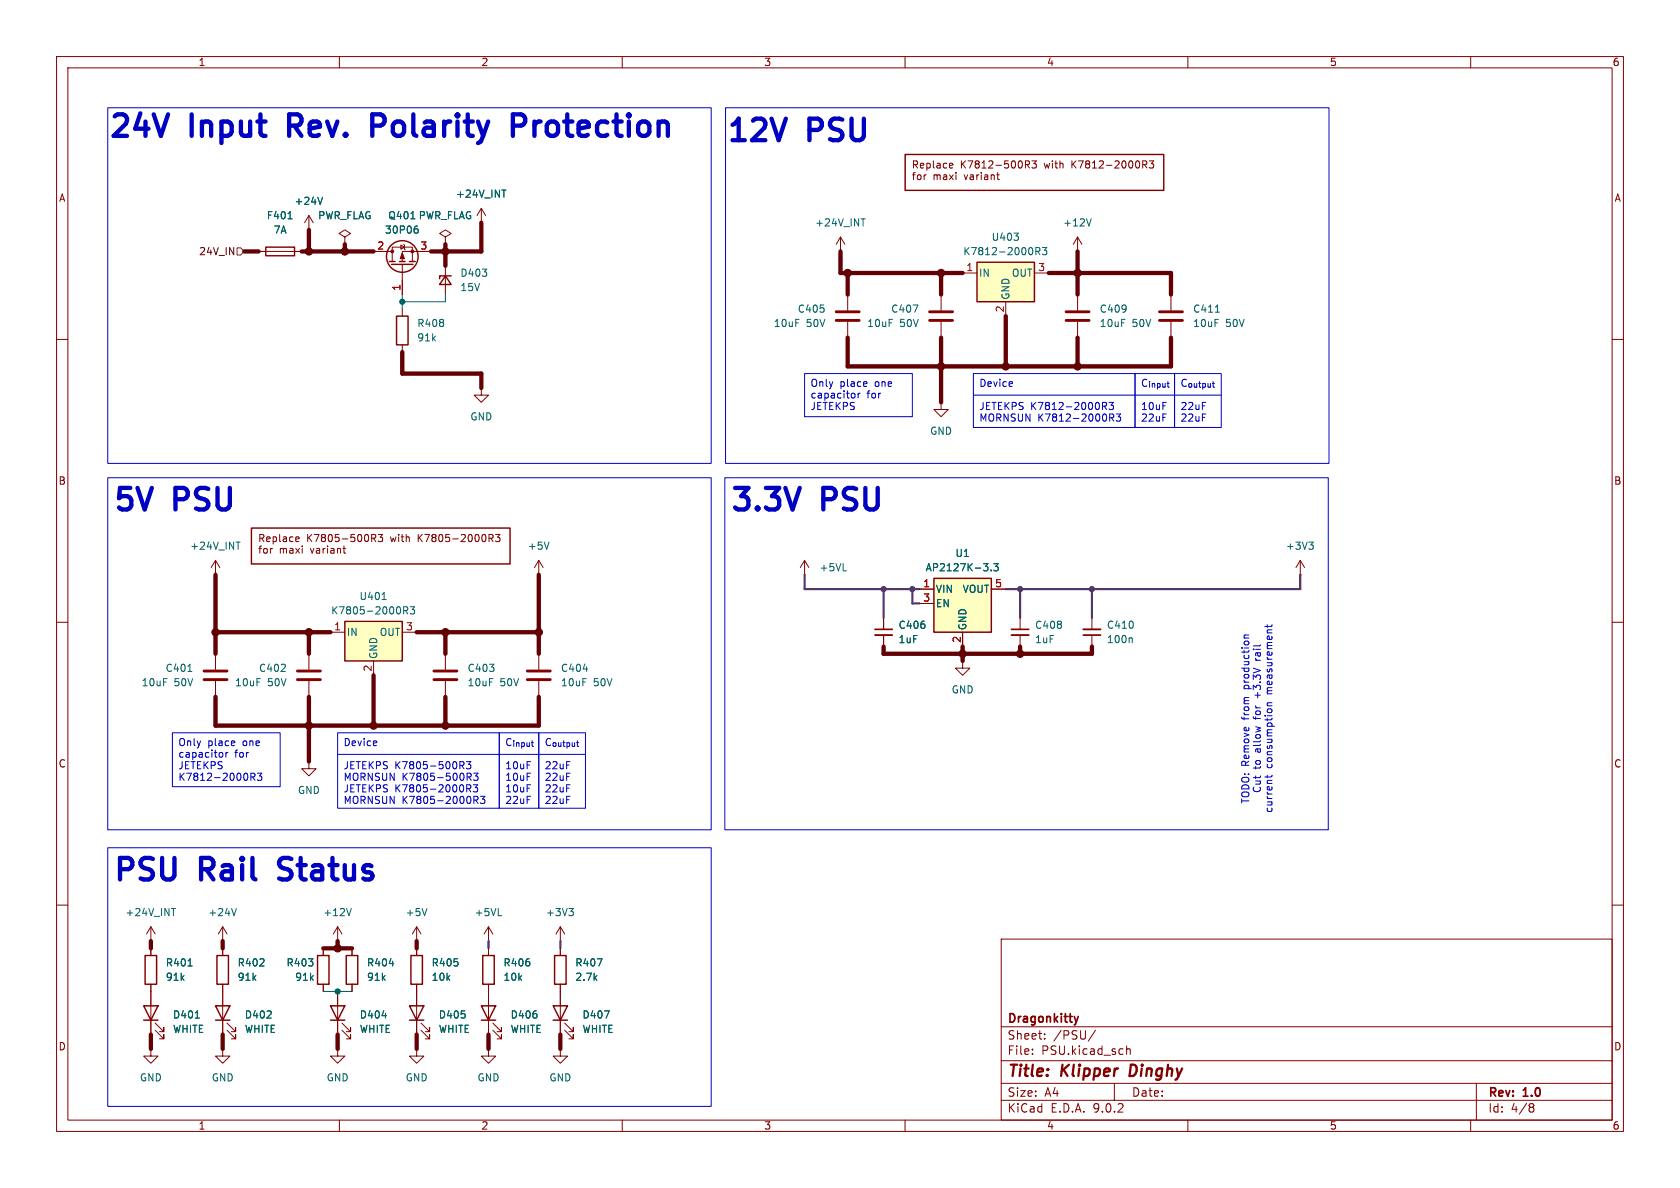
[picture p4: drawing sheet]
<svg xmlns="http://www.w3.org/2000/svg" width="297mm" height="210mm" viewBox="0 0 297 210" stroke-linecap="round" stroke-linejoin="round" font-family="sans-serif">
<g fill="none" stroke="#840000" stroke-width=".18">
<path d="M10 10h277v190h-277zM12 12h273v186h-273zM60 10v2M110 10v2M160 10v2M210 10v2M260 10v2M207 52.1v2.8M207 56.9v2.8M10 60h2M285 60h2M10 110h2"/>
<path d="M193 109.2v2.1M193 112.3v2M285 110h2M10 160h2M177 166h108v32h-108zM285 160h2M60 198v2M73.7 185.4v1.3h1.2l-1.2 1.3-1.3-1.3h1.3M73.7 185.4h.1M110 198v2M160 198v2M177 194.5h108"/>
<path d="M177 191.5h108M177 187.5h108M177 181.5h108M182.5 186.3v.1M182.5 185.5v.1M184.7 183.6v.1M184.7 182.8v.1M193.7 182.1l-1.3 2M197 191.5v3M199.2 184.9v1.5M199.2 185.5l.2-.1 .3 .1 .1 .9M210 198v2"/>
<path d="M260 198v2M261 191.5v6.5M270.6 195.1l.4 .1 .2 .2-.3 .3M270.6 195.7h.3M270.9 195.7l.2 .2 .1 .4-.2 .2-.4 .1"/>
</g>
<path d="M199.9 188.2l-.2 2h.5" fill="none" stroke="#840000" stroke-width=".4"/>
<path d="M191.5 112.3h3.1M190.6 179.7l-.3 1" fill="none" stroke="#840000" stroke-width=".3"/>
<path d="M191.5 111.3h3.1" fill="none" stroke="#840000" stroke-width=".33"/>
<path d="M214.9 55.2h.7M200 112.8l.2 .1v.7" fill="none" stroke="#006464" stroke-width=".18"/>
<path d="M205 55.1h4M205 56.6h4" fill="none" stroke="#840000" stroke-width=".51"/>
<path d="M172.7 46.4h10.2v6.9h-10.2z" fill="#ffffc2"/>
<path d="M172.7 46.4h10.2v6.9h-10.2zM72.4 177.8h2.5l-1.2 2.5zM72.4 180.3h2.5" fill="none" stroke="#840000" stroke-width=".25"/>
<g fill="none" stroke="#840000" stroke-width=".18">
<path d="M148.6 44.5h.1M148.6 41.9l-.8 1.3M148.6 41.9l.8 1.3M148.6 41.9v2.6M149.9 52.1v2.8M149.9 56.9v2.8M166.4 52.1v2.8M166.4 56.9v2.8M170.2 48.3h2.5M177.8 53.3v2.6M182.9 48.3h2.5M190.5 44.5h.1"/>
<path d="M190.5 41.9l-.8 1.3M190.5 41.9l.8 1.3M190.5 41.9v2.6M190.5 52.1v2.8M190.5 56.9v2.8M166.4 71.1v1.3h1.2l-1.2 1.3-1.3-1.3h1.3M166.4 71.1h.1M142.2 99.1l-.7 1.2M142.2 99.1l.8 1.2M142.2 99.1v2.5M229.9 99.1l-.8 1.2M229.9 99.1l.7 1.2"/>
<path d="M229.9 99.1v2.5M54.6 115.6v2.8M142.2 101.6h.1M156.2 109.2v2.1M156.2 112.3v2M170.2 116.8v1.3h1.2l-1.2 1.3-1.3-1.3h1.3M170.2 116.8h.1M180.3 109.2v2.1M180.3 112.3v2M229.9 101.6h.1M54.6 120.4v2.8M73.7 175.3v7.6"/>
<path d="M74.4 182.1l1.5 1.5v-.7v.7h-.7M74.4 180.8l1.5 1.6v-.8v.8h-.7"/>
</g>
<path d="M152.2 38.7h.7M192.9 38.7l-.4 1.2M161.4 53.9h.9l-.6 1.3M179.3 41.2h.7l-.4 .5M180 41.8v.6M183.1 44.4h.6l.1-.2v-.3l-.7-.1v1.2M183.4 44.4l.4 .6M184.3 43.8h.8l-.5 .4 .4 .2v.5l-.2 .1-.5-.1M231.4 95.8h.8l-.5 .5M231.9 96.3l.3 .3v.3l-.3 .2M149.1 100.9h.6" fill="none" stroke="#006464" stroke-width=".18"/>
<path d="M147.8 55.1h4.1M147.8 56.6h4.1M164.3 55.1h4.1M164.3 56.6h4.1M188.5 55.1h4M188.5 56.6h4M52.6 118.6h4M52.6 120.1h4" fill="none" stroke="#840000" stroke-width=".51"/>
<path d="M154.7 111.3h3M178.8 111.3h3.1" fill="none" stroke="#840000" stroke-width=".3"/>
<path d="M154.7 112.3h3M178.8 112.3h3.1" fill="none" stroke="#840000" stroke-width=".33"/>
<path d="M61 109.9h10.1v6.9h-10.1z" fill="#ffffc2"/>
<path d="M61 109.9h10.1v6.9h-10.1zM25.4 177.8h2.5l-1.2 2.5zM25.7 168.9h2v5.1h-2zM38.1 177.8h2.5l-1.2 2.5zM58.4 177.8h2.6l-1.3 2.5zM25.4 180.3h2.5M38.1 180.3h2.5M58.4 180.3h2.6" fill="none" stroke="#840000" stroke-width=".25"/>
<g fill="none" stroke="#840000" stroke-width=".18">
<path d="M38.1 99.1l-.8 1.2M38.1 99.1l.8 1.2M38.1 99.1v2.5M95.2 99.1l-.7 1.2M95.2 99.1l.8 1.2M95.2 99.1v2.5M38.1 101.6h.1M38.1 115.6v2.8M58.4 111.8h2.6M66 116.8v2.6M71.1 111.8h2.6M78.7 115.6v2.8"/>
<path d="M95.2 101.6h.1M95.2 115.6v2.8M38.1 120.4v2.8M54.6 134.6v1.3h1.3l-1.3 1.3-1.3-1.3h1.3M54.6 134.6h.1M78.7 120.4v2.8M95.2 120.4v2.8M26.7 166.4h.1M26.7 163.8v2.6M26.7 167.6v1.3M26.7 174v8.9M26.7 163.8l-.8 1.3"/>
<path d="M26.7 163.8l.7 1.3M39.4 166.4h.1M39.4 163.8l-.8 1.3M39.4 163.8l.7 1.3M39.4 163.8v2.6M39.4 175.3v7.6M59.7 166.4h.1M59.7 163.8v2.6M59.7 175.3v7.6M59.7 163.8l-.8 1.3M59.7 163.8l.8 1.3M86.4 166.4h.1"/>
<path d="M86.4 163.8l-.8 1.3M86.4 163.8l.7 1.3M86.4 163.8v2.6M26.7 185.4v1.3h1.2l-1.2 1.3-1.3-1.3h1.3M26.7 185.4h.1M27.4 182.1l1.6 1.5v-.7v.7h-.8M27.4 180.8l1.6 1.6v-.8v.8h-.8M39.4 185.4v1.3h1.2l-1.2 1.3-1.3-1.3h1.3M39.4 185.4h.1M40.1 182.1l1.6 1.5v-.7v.7h-.8M40.1 180.8l1.6 1.6v-.8v.8h-.8M59.7 185.4v1.3h1.3l-1.3 1.3-1.3-1.3h1.3"/>
<path d="M59.7 185.4h.1M60.5 182.1l1.5 1.5v-.7v.7h-.8M60.5 180.8l1.5 1.6v-.8v.8h-.8M86.4 185.4v1.3h1.2l-1.2 1.3-1.3-1.3h1.3M86.4 185.4h.1"/>
</g>
<g fill="none" stroke="#006464" stroke-width=".18">
<path d="M41.7 95.8h.8M97.1 95.8l-.5 1.3M33.2 118.7h.7M67.6 106h.7M71.4 107.9h.6l.1-.2-.1-.3-.6-.1v1.2M71.7 107.9l.4 .6M72.5 107.3h.8l-.4 .4 .3 .2v.5l-.1 .1-.6-.1M103.1 118.3h.8M30.3 160.6h.7M33.3 170.8h.7M34.5 180h.7M41.8 160.6l-.4 1.3"/>
<path d="M62.1 160.6l-.4 1.3M67.5 179.5h.8M88.1 161.9h.6"/>
</g>
<path d="M36.1 118.6h4M76.7 118.6h4.1M93.2 118.6h4.1M36.1 120.1h4M76.7 120.1h4.1M93.2 120.1h4.1" fill="none" stroke="#840000" stroke-width=".51"/>
<path d="M165.1 102.2h10.2v9.6h-10.2z" fill="#ffffc2"/>
<g fill="none" stroke="#840000" stroke-width=".25">
<path d="M160 27.3h45.7v6.4h-45.7zM47 43.7h5.1v1.5h-5.1zM68.8 46.2h1M69.2 46.7h3.8M70.1 55.9h2v5.1h-2zM70.6 46.2h1M72.4 46.2h1M78.7 48.8l1.1 1.5h-2.1zM79.8 48.8h-2.1v.5M44.4 93.3h45.8v6.4h-45.8zM165.1 102.2h10.2v9.6h-10.2zM38.4 168.9h2v5.1h-2z"/>
<path d="M56.1 168.9h2.1v5.1h-2.1zM61.2 168.9h2v5.1h-2zM72.6 168.9h2.1v5.1h-2.1zM85.1 177.8h2.5l-1.2 2.5zM85.3 168.9h2.1v5.1h-2.1zM97.8 177.8h2.5l-1.2 2.5zM98 168.9h2.1v5.1h-2.1zM85.1 180.3h2.5M97.8 180.3h2.5"/>
<circle cx="71.1" cy="45.3" r="2.79"/>
</g>
<g fill="none" stroke="#840000" stroke-width=".18">
<path d="M54.6 38.1l-.8 1.3M54.6 38.1l.8 1.3M54.6 38.1v2.5M85.1 39.4h.1M85.1 36.8l-.8 1.3M85.1 36.8l.8 1.3M85.1 36.8v2.6M168 28.9h.4l.1 .3-.6 .1M168.4 29.6l-.4 .1M176.2 30.9h.5M176.4 31.7l.3 .1M181.3 29.1l.6-.1 .1-.1-.1-.3-.6-.2v1.3"/>
<path d="M181.6 29.1l.4 .6M182.4 28.4h.8l-.4 .5 .4 .1v.6l-.2 .1-.6-.1M202 28.4h.5l.2 .3-.1 .3-.6 .1M202.3 29.1l.4 .6M203.2 28.4h.8l-.5 .5 .4 .1v.6l-.2 .1-.5-.1M45.7 44.5h7.6M54.6 40.6h.1M61 41.9l1-.6-1-.7-1.1 .7 1.1 .6v1.3M61 43.2h.1M66 44.5h3.3M69.3 46.2v-2.5h3.6v2.5M70.9 43.3l.6 .4-.6 .4z"/>
<path d="M71.1 46.7v5.4M71.1 54.6v1.3M71.4 43.2l.1 .1v.8l.1 .1M76.2 44.5h-5.1v1.7M78.7 41.9l1.1-.6-1.1-.7-1 .7 1 .6v1.3M78.7 43.2h.1M78.7 47v5.1M71.1 61v1.2M85.1 68.6v1.3h1.3l-1.3 1.2-1.3-1.2h1.3M85.1 68.6h.1M52.5 94.9l.3 .1 .1 .2-.6 .1M52.8 95.7h-.3"/>
<path d="M60.6 96.9h.5M60.9 97.7l.2 .1M65.7 95.1h.6l.1-.2v-.3l-.7-.1v1.2M66 95.1l.4 .6M66.9 94.5h.7l-.4 .5 .4 .1v.5l-.2 .1-.5-.1M86.5 94.5h.4l.3 .2-.1 .4h-.6M86.8 95.1l.4 .6M87.6 94.5h.8l-.4 .5 .3 .1v.5l-.2 .1-.5-.1M156.2 109.2v2.1M156.2 112.3v2M162.6 104.1h2.5M162.6 106.7h2.5"/>
<path d="M170.2 111.8v2.5M175.3 104.1h2.5M26.7 167.6v1.3M26.7 174v3.8M39.4 167.6v1.3M39.4 174v3.8M57.1 167.6v1.3M57.1 174v1.3M59.7 175.3v2.5M62.2 167.6v1.3M62.2 174v1.3M73.7 166.4h.1"/>
<path d="M73.7 163.8v2.6M73.7 167.6v1.3M73.7 174v3.8M73.7 163.8l-.8 1.3M73.7 163.8l.7 1.3M86.4 167.6v1.3M86.4 174v8.9M99.1 166.4h.1M99.1 163.8v2.6M99.1 167.6v1.3M99.1 174v8.9M99.1 163.8l-.8 1.3"/>
<path d="M99.1 163.8l.7 1.3M26.7 180.3v2.6M39.4 180.3v2.6M59.7 180.3v2.6M73.7 180.3v2.6M87.1 182.1l1.5 1.5v-.7v.7h-.7M87.1 180.8l1.5 1.6v-.8v.8h-.7M99.1 185.4v1.3h1.2l-1.2 1.3-1.3-1.3h1.3M99.1 185.4h.1M99.8 182.1l1.5 1.5v-.7v.7h-.7M99.8 180.8l1.5 1.6v-.8v.8h-.7"/>
</g>
<g fill="none" stroke="#006464" stroke-width=".18">
<path d="M50.9 38.7h.7M57 34.9l-.4 1.2M73.6 39.9h.2M88.7 33.6h.7M73.4 40.4h.3l.2 .3v.4l-.5 .1M173.9 99.6h.8l-.5 .5M175.7 99.6h.8l-.5 .5 .4 .1v.6l-.2 .1-.5-.1M174.6 100.2v.6M175.2 100.8v.1M33.3 170.8h.7M34.5 180h.7M67.5 179.5h.8"/>
<path d="M68.8 170.3h.8M75.5 160.6l-.4 1.3M100.6 160.6h.8l-.5 .5M101.1 161.1l.3 .2v.3l-.3 .3M105.6 169.5h.8l-.5 1.3M106.9 178.7h.8l-.5 1.3"/>
</g>
<g fill="#840000" stroke="#840000" stroke-width=".18">
<path d="M71.1 44.7l.4 1h-.8z"/>
<circle cx="69.3" cy="44.4" r=".25"/>
<circle cx="72.9" cy="44.4" r=".25"/>
</g>
<path d="M41.9 43.8h.6l.7 .7-.7 .6h-.6z" fill="none" stroke="#725600" stroke-width=".18"/>
<g fill="none" stroke="#0000c2" stroke-width=".18">
<path d="M19 19.1h106.7v62.8h-106.7zM128.3 19.1h106.6v62.8h-106.6zM142.2 66h19.1v7.7h-19.1zM151.1 69.6l.1 .5-.3 .3M151.7 69.5v.9M151.8 69.6l-.1 .2M153.2 67.5l.1 .3-.6 .1M172.1 66h28.6v9.6h-28.6zM172.1 69.9h43.8M178.9 67.5l.1 .3-.6 .1M194.9 71.8l.6-.1 .1-.1v-.3l-.7-.2v1.3M195.2 71.8l.4 .6"/>
<path d="M196.1 71.1h.7l-.4 .5 .4 .1v.6l-.2 .1-.5-.1M196.2 73.8h.6l.1-.2-.1-.3-.6-.1v1.2M196.5 73.8l.4 .6M197.3 73.2h.8l-.4 .5 .4 .1v.5l-.2 .1-.6-.1M200.7 66h6.9v9.6h-6.9zM207.6 66h8.3v9.6h-8.3zM19 84.5h106.7v62.2h-106.7zM128.1 84.5h106.7v62.2h-106.7zM220.8 112.2l-.8 .1-.1 .3 .2 .2M222 116.7h.8M222 116.6l.2 .1M224 110.4v.5"/>
<path d="M224.9 110.4l-.2 .3h-1.1M30.5 129.5h19v9.6h-19zM39.3 133.1l.1 .5-.2 .3M39.9 133v.9M40 133.1l-.1 .2M41.5 131v.3l-.6 .1M44.4 137.3h.6l.1-.2-.1-.3-.6-.1v1.2M44.7 137.3l.4 .6M45.5 136.7h.8l-.4 .5 .3 .1v.5l-.2 .1-.5-.1M59.7 129.5h28.6v13.4h-28.6zM59.7 133.4h43.8M66.5 131l.1 .3-.6 .1"/>
<path d="M81.3 135.3l.6-.1 .1-.1v-.3l-.7-.2v1.3M81.6 135.3l.4 .6M82.5 134.6h.7l-.4 .5 .4 .1v.6l-.2 .1-.5-.1M82.5 139.4l.6-.1 .1-.2v-.3l-.7-.1v1.3M82.6 137.3h.6l.1-.2-.1-.3-.6-.1v1.2M82.8 139.4l.4 .6M82.9 137.3l.4 .6M83.7 138.7h.7l-.4 .5 .4 .1v.6l-.2 .1-.5-.1M83.7 136.7h.8l-.4 .5 .3 .1v.5l-.1 .1-.6-.1M88.3 129.5h6.9v13.4h-6.9zM95.2 129.5h8.3v13.4h-8.3zM224 137v.5"/>
<path d="M224 124.8h.9M224.1 125.4h.7M224.9 137l-.2 .3h-1.1M224.9 124.2l-.8 .1-.1 .3 .1 .2M19 149.9h106.7v45.7h-106.7zM83.8 141.4h.6l.1-.2-.1-.3-.6-.1v1.2M84.1 141.4l.4 .6M84.9 140.8h.8l-.4 .5 .4 .1v.5l-.2 .1-.6-.1"/>
</g>
<g fill="none" stroke="#620004" stroke-width=".76">
<path d="M85.1 39.4v5.1h-8.9M43.2 44.5h2.5M53.3 44.5h12.7M54.6 40.6v3.9M61 43.2v1.3M78.7 43.2v3.8M148.6 44.5v3.8h21.6M149.9 59.7v5.1h57.1v-5.1M149.9 48.3v3.8M166.4 48.3v3.8M166.4 59.7v11.4M177.8 55.9v8.9"/>
<path d="M185.4 48.3h21.6v3.8M190.5 44.5v7.6M190.5 59.7v5.1M71.1 62.2v3.8h14v2.6M38.1 101.6v14M38.1 111.8h20.3M54.6 111.8v3.8M66 119.4v8.9M73.7 111.8h21.5M78.7 111.8v3.8M95.2 101.6v14M156.2 114.3v1.3h36.8v-1.3"/>
<path d="M170.2 114.3v2.5M180.3 114.3v1.3M38.1 123.2v5.1h57.1v-5.1M54.6 123.2v11.4M78.7 123.2v5.1M26.7 166.4v1.2M39.4 166.4v1.2M57.1 167.6h5.1M59.7 166.4v1.2M73.7 166.4v1.2M26.7 182.9v2.5M39.4 182.9v2.5"/>
<path d="M59.7 182.9v2.5M73.7 182.9v2.5M86.4 182.9v2.5M99.1 182.9v2.5"/>
</g>
<path d="M71.1 52.1v2.5M78.7 52.1v1.2h-7.6M57.1 175.3h5.1" fill="none" stroke="#009600" stroke-width=".18"/>
<path d="M142.2 101.6v2.5h20.4M156.2 104.1v5.1M161.3 104.1v2.6h1.3M180.3 104.1v5.1M193 104.1v5.1M229.9 101.6v2.5h-52.1M86.4 166.4v1.2M99.1 166.4v1.2" fill="none" stroke="#4f3669" stroke-width=".38"/>
<g fill="none" stroke="#0000c2" stroke-width=".76">
<path d="M20.3 20.6l.5-.4h.9l.6 .4M24.8 20l-.9 2.8M27.2 20.2l1.2 3.8 1.3-3.8M33.9 20.2v3.8M46 20.2v3.3M51.1 22.2h1.5M53.1 20.6l-.5-.4h-1.5v3.8M67.6 22l-.3 .2h-1.5M67.8 20.6l-.5-.4h-1.5v3.8M73.1 20.2v3.3M80.9 20.2l-.2 .2 .2 .2M80.9 20.2l.2 .2-.2 .2"/>
<path d="M80.9 20.2v.4M82.7 20.2v3.3M90.7 22.2h1.4a1.03 1.03 0 0 0 .8-1 1.03 1.03 0 0 0-.8-1h-1.4v3.8M100.3 20.2v3.3M109 20.2v3.3M111.2 20.2l-.2 .2 .2 .2M111.2 20.2l.2 .2-.2 .2M111.2 20.2v.4M130.2 21.5l.4-.5v3.8M133.1 21.3l.6-.3h.9l.5 .3M136.4 21l1.3 3.8 1.2-3.8M145.1 21.3l-.5-.3h-1.5v3.8"/>
<path d="M148.9 21.2l-.5-.2h-.9l-.6 .3M150.5 21v3.1M152.7 21v3.1M23 86.3h-1.8l-.2 1.8M24.3 86.3l1.3 3.8 1.2-3.8M33 86.6l-.5-.3h-1.5v3.8M36.8 86.4l-.5-.1h-.9l-.6 .3M38.5 86.3v3M40.6 86.3v3M130 86.3h2.3l-1.3 1.4M135.4 86.3h2.4l-1.3 1.4M138.8 86.3l1.3 3.8 1.3-3.8"/>
<path d="M147.5 86.6l-.5-.3h-1.4v3.8M151.4 86.4l-.6-.1h-.9l-.5 .3M153 86.3v3M155.2 86.3v3M23.2 152l-.5-.3h-1.5v3.8M27 151.8l-.5-.1h-.9l-.6 .3M28.7 151.7v3M30.8 151.7v3M37.5 152l-.5-.3h-1.4v3.8M42.8 151.7l-.2 .1 .2 .2M42.8 151.7l.2 .1-.2 .2M42.8 151.7v.3"/>
<path d="M44.6 151.7v3.2M49.3 155.3l.6 .2M51.5 151.8l-.5-.1h-.9a.93 .93 0 0 0-.6 1.4M53.2 151.7v3.2M58.8 151.7v3.2"/>
</g>
<g fill="#4f3669" stroke="#4f3669" stroke-width=".18">
<circle cx="161.3" cy="104.1" r=".46"/>
<circle cx="156.2" cy="104.1" r=".46"/>
<circle cx="180.3" cy="104.1" r=".46"/>
<circle cx="193" cy="104.1" r=".46"/>
</g>
<g fill="#620004" stroke="#620004" stroke-width=".18">
<circle cx="149.9" cy="48.3" r=".65"/>
<circle cx="166.4" cy="48.3" r=".65"/>
<circle cx="170.2" cy="115.6" r=".65"/>
<circle cx="78.7" cy="44.4" r=".65"/>
<circle cx="61" cy="44.4" r=".65"/>
<circle cx="54.6" cy="44.4" r=".65"/>
<circle cx="78.7" cy="128.3" r=".65"/>
<circle cx="95.2" cy="111.8" r=".65"/>
<circle cx="78.7" cy="111.8" r=".65"/>
<circle cx="66" cy="128.3" r=".65"/>
<circle cx="54.6" cy="111.8" r=".65"/>
<circle cx="54.6" cy="128.3" r=".65"/>
<circle cx="38.1" cy="111.8" r=".65"/>
<circle cx="190.5" cy="64.8" r=".65"/>
<circle cx="177.8" cy="64.8" r=".65"/>
<circle cx="180.3" cy="115.6" r=".65"/>
<circle cx="190.5" cy="48.3" r=".65"/>
<circle cx="166.4" cy="64.8" r=".65"/>
<circle cx="59.7" cy="167.6" r=".65"/>
</g>
<g fill="#009600" stroke="#009600" stroke-width=".18">
<circle cx="71.1" cy="53.3" r=".46"/>
<circle cx="59.7" cy="175.3" r=".46"/>
</g>
<g font-size="5.3" fill="#0000c2">
<text x="19" y="26.2">24V</text>
<text x="34" y="26.2">Input</text>
<text x="52.8" y="26.2">Rev.</text>
<text x="69" y="26.2">Polarity</text>
<text x="95.4" y="26.2">Protection</text>
<text x="128.3" y="26.9">12V</text>
<text x="143.2" y="26.9">PSU</text>
<text x="19.8" y="92.2">5V</text>
<text x="31.1" y="92.2">PSU</text>
<text x="128.9" y="92.2">3.3V</text>
<text x="145.7" y="92.2">PSU</text>
<text x="19.8" y="157.6">PSU</text>
<text x="35.7" y="157.6">Rail</text>
<text x="51.2" y="157.6">Status</text>
</g>
<g font-size="2.8" fill="#840000">
<text x="178" y="190.9">Title:</text>
<text x="187.7" y="190.9">Klipper</text>
<text x="200.6" y="190.9">Dinghy</text>
</g>
<g font-size="2.1" fill="#840000">
<text x="178" y="184">Sheet:</text>
<text x="178" y="181.2">Dragonkitty</text>
<text x="186.2" y="184">/PSU/</text>
<text x="178" y="186.7">File:</text>
<text x="184.1" y="186.7">PSU.kicad_sch</text>
<text x="178" y="196.9">KiCad</text>
<text x="178" y="194.1">Size:</text>
<text x="184.7" y="194.1">A4</text>
<text x="185.7" y="196.9">E.D.A.</text>
<text x="193.3" y="196.9">9.0.2</text>
<text x="200" y="194.1">Date:</text>
<text x="263" y="194.3">Rev:</text>
<text x="263" y="196.9">Id:</text>
<text x="267.1" y="196.9">4/8</text>
<text x="269.4" y="194.3">1.0</text>
</g>
<g font-size="1.8" fill="#840000">
<text x="35" y="11.9">1</text>
<text x="85" y="11.9">2</text>
<text x="135" y="11.9">3</text>
<text x="185" y="11.9">4</text>
<text x="235" y="11.9">5</text>
<text x="285" y="11.9">6</text>
<text x="10.3" y="35.9">A</text>
<text x="161.1" y="30.1">Replace</text>
<text x="161.1" y="32.2">for</text>
<text x="164.9" y="32.2">maxi</text>
<text x="169.8" y="30.1">K7812-500R3</text>
<text x="170.6" y="32.2">variant</text>
<text x="184.7" y="30.1">with</text>
<text x="189.7" y="30.1">K7812-2000R3</text>
<text x="285.3" y="35.9">A</text>
<text x="10.3" y="85.9">B</text>
<text x="285.3" y="85.9">B</text>
<text x="45.5" y="96.2">Replace</text>
<text x="45.5" y="98.2">for</text>
<text x="49.4" y="98.2">maxi</text>
<text x="54.2" y="96.2">K7805-500R3</text>
<text x="55" y="98.2">variant</text>
<text x="69.2" y="96.2">with</text>
<text x="74.1" y="96.2">K7805-2000R3</text>
<text x="10.3" y="135.9">C</text>
<text x="285.3" y="135.9">C</text>
<text x="10.3" y="185.9">D</text>
<text x="285.3" y="185.9">D</text>
<text x="35" y="199.9">1</text>
<text x="85" y="199.9">2</text>
<text x="135" y="199.9">3</text>
<text x="185" y="199.9">4</text>
<text x="235" y="199.9">5</text>
<text x="285" y="199.9">6</text>
</g>
<g font-size="1.8" fill="#006464">
<text x="80.5" y="35.2">+24V_INT</text>
<text x="47.1" y="39">F401</text>
<text x="48.3" y="41.5">7A</text>
<text x="52" y="36.4">+24V</text>
<text x="56.1" y="39">PWR_FLAG</text>
<text x="68" y="41.5">30P06</text>
<text x="68.5" y="39">Q401 PWR_FLAG</text>
<text x="144" y="40.2">+24V_INT</text>
<text x="187.9" y="40.2">+12V</text>
<text x="170.2" y="45.3">K7812-2000R3</text>
<text x="175.2" y="42.8">U403</text>
<text x="81.3" y="49.1">D403</text>
<text x="81.3" y="51.7">15V</text>
<text x="173" y="49.1">IN</text>
<text x="178.7" y="53.1" transform="rotate(-90 178.7 53.1)">GND</text>
<text x="178.8" y="49.1">OUT</text>
<text x="73.7" y="58">R408</text>
<text x="136.7" y="58">10uF</text>
<text x="140.9" y="55.5">C405</text>
<text x="142.5" y="58">50V</text>
<text x="153.2" y="58">10uF</text>
<text x="157.4" y="55.5">C407</text>
<text x="159" y="58">50V</text>
<text x="194.3" y="55.5">C409</text>
<text x="194.3" y="58">10uF</text>
<text x="200.1" y="58">50V</text>
<text x="210.8" y="55.5">C411</text>
<text x="210.8" y="58">10uF</text>
<text x="216.7" y="58">50V</text>
<text x="73.7" y="60.6">91k</text>
<text x="83.1" y="74.5">GND</text>
<text x="164.3" y="77.1">GND</text>
<text x="33.5" y="97.4">+24V_INT</text>
<text x="93.2" y="97.4">+5V</text>
<text x="144.8" y="101.2">+5VL</text>
<text x="163.5" y="101.2">AP2127K-3.3</text>
<text x="168.8" y="98.7">U1</text>
<text x="227.2" y="97.4">+3V3</text>
<text x="63.5" y="106.3">U401</text>
<text x="165.4" y="105">VIN</text>
<text x="165.4" y="107.5">EN</text>
<text x="170.1" y="105">VOUT</text>
<text x="58.4" y="108.8">K7805-2000R3</text>
<text x="61.2" y="112.6">IN</text>
<text x="67" y="112.6">OUT</text>
<text x="158.8" y="111.4">C406</text>
<text x="158.8" y="113.9">1uF</text>
<text x="171" y="111.5" transform="rotate(-90 171 111.5)">GND</text>
<text x="182.9" y="111.4">C408</text>
<text x="182.9" y="113.9">1uF</text>
<text x="195.6" y="111.3">C410</text>
<text x="195.6" y="113.9">100n</text>
<text x="29.2" y="119">C401</text>
<text x="45.7" y="119">C402</text>
<text x="66.9" y="116.6" transform="rotate(-90 66.9 116.6)">GND</text>
<text x="82.6" y="119">C403</text>
<text x="99.1" y="119">C404</text>
<text x="24.9" y="121.5">10uF</text>
<text x="30.8" y="121.5">50V</text>
<text x="41.5" y="121.5">10uF</text>
<text x="47.3" y="121.5">50V</text>
<text x="82.6" y="121.5">10uF</text>
<text x="88.4" y="121.5">50V</text>
<text x="99.1" y="121.5">10uF</text>
<text x="104.9" y="121.5">50V</text>
<text x="168.1" y="122.8">GND</text>
<text x="52.6" y="140.6">GND</text>
<text x="22.1" y="162.2">+24V_INT</text>
<text x="36.7" y="162.2">+24V</text>
<text x="57" y="162.2">+12V</text>
<text x="71.6" y="162.2">+5V</text>
<text x="83.8" y="162.2">+5VL</text>
<text x="96.4" y="162.2">+3V3</text>
<text x="29.2" y="171">R401</text>
<text x="29.2" y="173.6">91k</text>
<text x="41.9" y="171">R402</text>
<text x="41.9" y="173.6">91k</text>
<text x="50.6" y="171">R403</text>
<text x="52.1" y="173.6">91k</text>
<text x="64.8" y="171">R404</text>
<text x="64.8" y="173.6">91k</text>
<text x="76.2" y="171">R405</text>
<text x="76.2" y="173.6">10k</text>
<text x="88.9" y="171">R406</text>
<text x="88.9" y="173.6">10k</text>
<text x="101.6" y="171">R407</text>
<text x="101.6" y="173.6">2.7k</text>
<text x="30.5" y="180.3">D401</text>
<text x="30.5" y="182.8">WHITE</text>
<text x="43.2" y="180.3">D402</text>
<text x="43.2" y="182.8">WHITE</text>
<text x="63.5" y="180.3">D404</text>
<text x="63.5" y="182.8">WHITE</text>
<text x="77.5" y="180.3">D405</text>
<text x="77.5" y="182.8">WHITE</text>
<text x="90.2" y="180.3">D406</text>
<text x="90.2" y="182.8">WHITE</text>
<text x="102.9" y="180.3">D407</text>
<text x="102.9" y="182.8">WHITE</text>
<text x="24.6" y="191.4">GND</text>
<text x="37.3" y="191.4">GND</text>
<text x="57.7" y="191.4">GND</text>
<text x="71.6" y="191.4">GND</text>
<text x="84.3" y="191.4">GND</text>
<text x="97" y="191.4">GND</text>
</g>
<text font-size="1.8" fill="#620004" x="35.1" y="45.3">24V_IN</text>
<g font-size="1.8" fill="#a90000">
<text x="66.6" y="44.2">2</text>
<text x="74.2" y="44.2">3</text>
<text x="70.9" y="51.5" transform="rotate(-90 70.9 51.5)">1</text>
<text x="170.7" y="48">1</text>
<text x="183.4" y="48">3</text>
<text x="177.5" y="55.3" transform="rotate(-90 177.5 55.3)">2</text>
<text x="163.1" y="103.9">1</text>
<text x="163.1" y="106.4">3</text>
<text x="175.8" y="103.9">5</text>
<text x="59" y="111.5">1</text>
<text x="71.7" y="111.5">3</text>
<text x="169.9" y="113.7" transform="rotate(-90 169.9 113.7)">2</text>
<text x="65.8" y="118.8" transform="rotate(-90 65.8 118.8)">2</text>
</g>
<g font-size="1.8" fill="#0000c2">
<text x="143.2" y="68.7">Only</text>
<text x="143.2" y="70.8">capacitor</text>
<text x="148.5" y="68.7">place</text>
<text x="153.3" y="70.8">for</text>
<text x="154.8" y="68.7">one</text>
<text x="173" y="68.7">Device</text>
<text x="201.6" y="68.7">C_{input}C_{output}</text>
<text x="143.2" y="72.8">JETEKPS</text>
<text x="173" y="72.8">JETEKPS</text>
<text x="173" y="74.9">MORNSUN</text>
<text x="182.2" y="72.8">K7812-2000R3</text>
<text x="183.5" y="74.9">K7812-2000R3</text>
<text x="201.6" y="72.8">10uF</text>
<text x="201.6" y="74.9">22uF</text>
<text x="208.6" y="72.8">22uF</text>
<text x="208.6" y="74.9">22uF</text>
<text x="223.1" y="116.1" transform="rotate(-90 223.1 116.1)">rail</text>
<text x="221.1" y="121.5" transform="rotate(-90 221.1 121.5)">production</text>
<text x="223.1" y="123" transform="rotate(-90 223.1 123)">+3.3V</text>
<text x="225.2" y="122.6" transform="rotate(-90 225.2 122.6)">measurement</text>
<text x="221.1" y="127.1" transform="rotate(-90 221.1 127.1)">from</text>
<text x="223.1" y="126.8" transform="rotate(-90 223.1 126.8)">for</text>
<text x="31.4" y="132.2">Only</text>
<text x="31.4" y="134.3">capacitor</text>
<text x="31.4" y="136.3">JETEKPS</text>
<text x="36.7" y="132.2">place</text>
<text x="41.5" y="134.3">for</text>
<text x="43" y="132.2">one</text>
<text x="60.6" y="132.2">Device</text>
<text x="60.6" y="136.3">JETEKPS</text>
<text x="69.8" y="136.3">K7805-500R3</text>
<text x="89.2" y="132.2">C_{input}C_{output}</text>
<text x="89.2" y="136.3">10uF</text>
<text x="96.2" y="136.3">22uF</text>
<text x="223.1" y="136" transform="rotate(-90 223.1 136)">to</text>
<text x="223.1" y="132.9" transform="rotate(-90 223.1 132.9)">allow</text>
<text x="225.2" y="135.9" transform="rotate(-90 225.2 135.9)">consumption</text>
<text x="31.4" y="138.4">K7812-2000R3</text>
<text x="60.6" y="138.4">MORNSUN</text>
<text x="60.6" y="140.4">JETEKPS</text>
<text x="60.6" y="142.4">MORNSUN</text>
<text x="69.8" y="140.4">K7805-2000R3</text>
<text x="71.1" y="138.4">K7805-500R3</text>
<text x="71.1" y="142.4">K7805-2000R3</text>
<text x="89.2" y="138.4">10uF</text>
<text x="89.2" y="140.4">10uF</text>
<text x="89.2" y="142.4">22uF</text>
<text x="96.2" y="138.4">22uF</text>
<text x="96.2" y="140.4">22uF</text>
<text x="96.2" y="142.4">22uF</text>
<text x="221.1" y="142.2" transform="rotate(-90 221.1 142.2)">TODO: Remove</text>
<text x="223.1" y="140.3" transform="rotate(-90 223.1 140.3)">Cut</text>
<text x="225.2" y="143.8" transform="rotate(-90 225.2 143.8)">current</text>
</g>
</svg>
